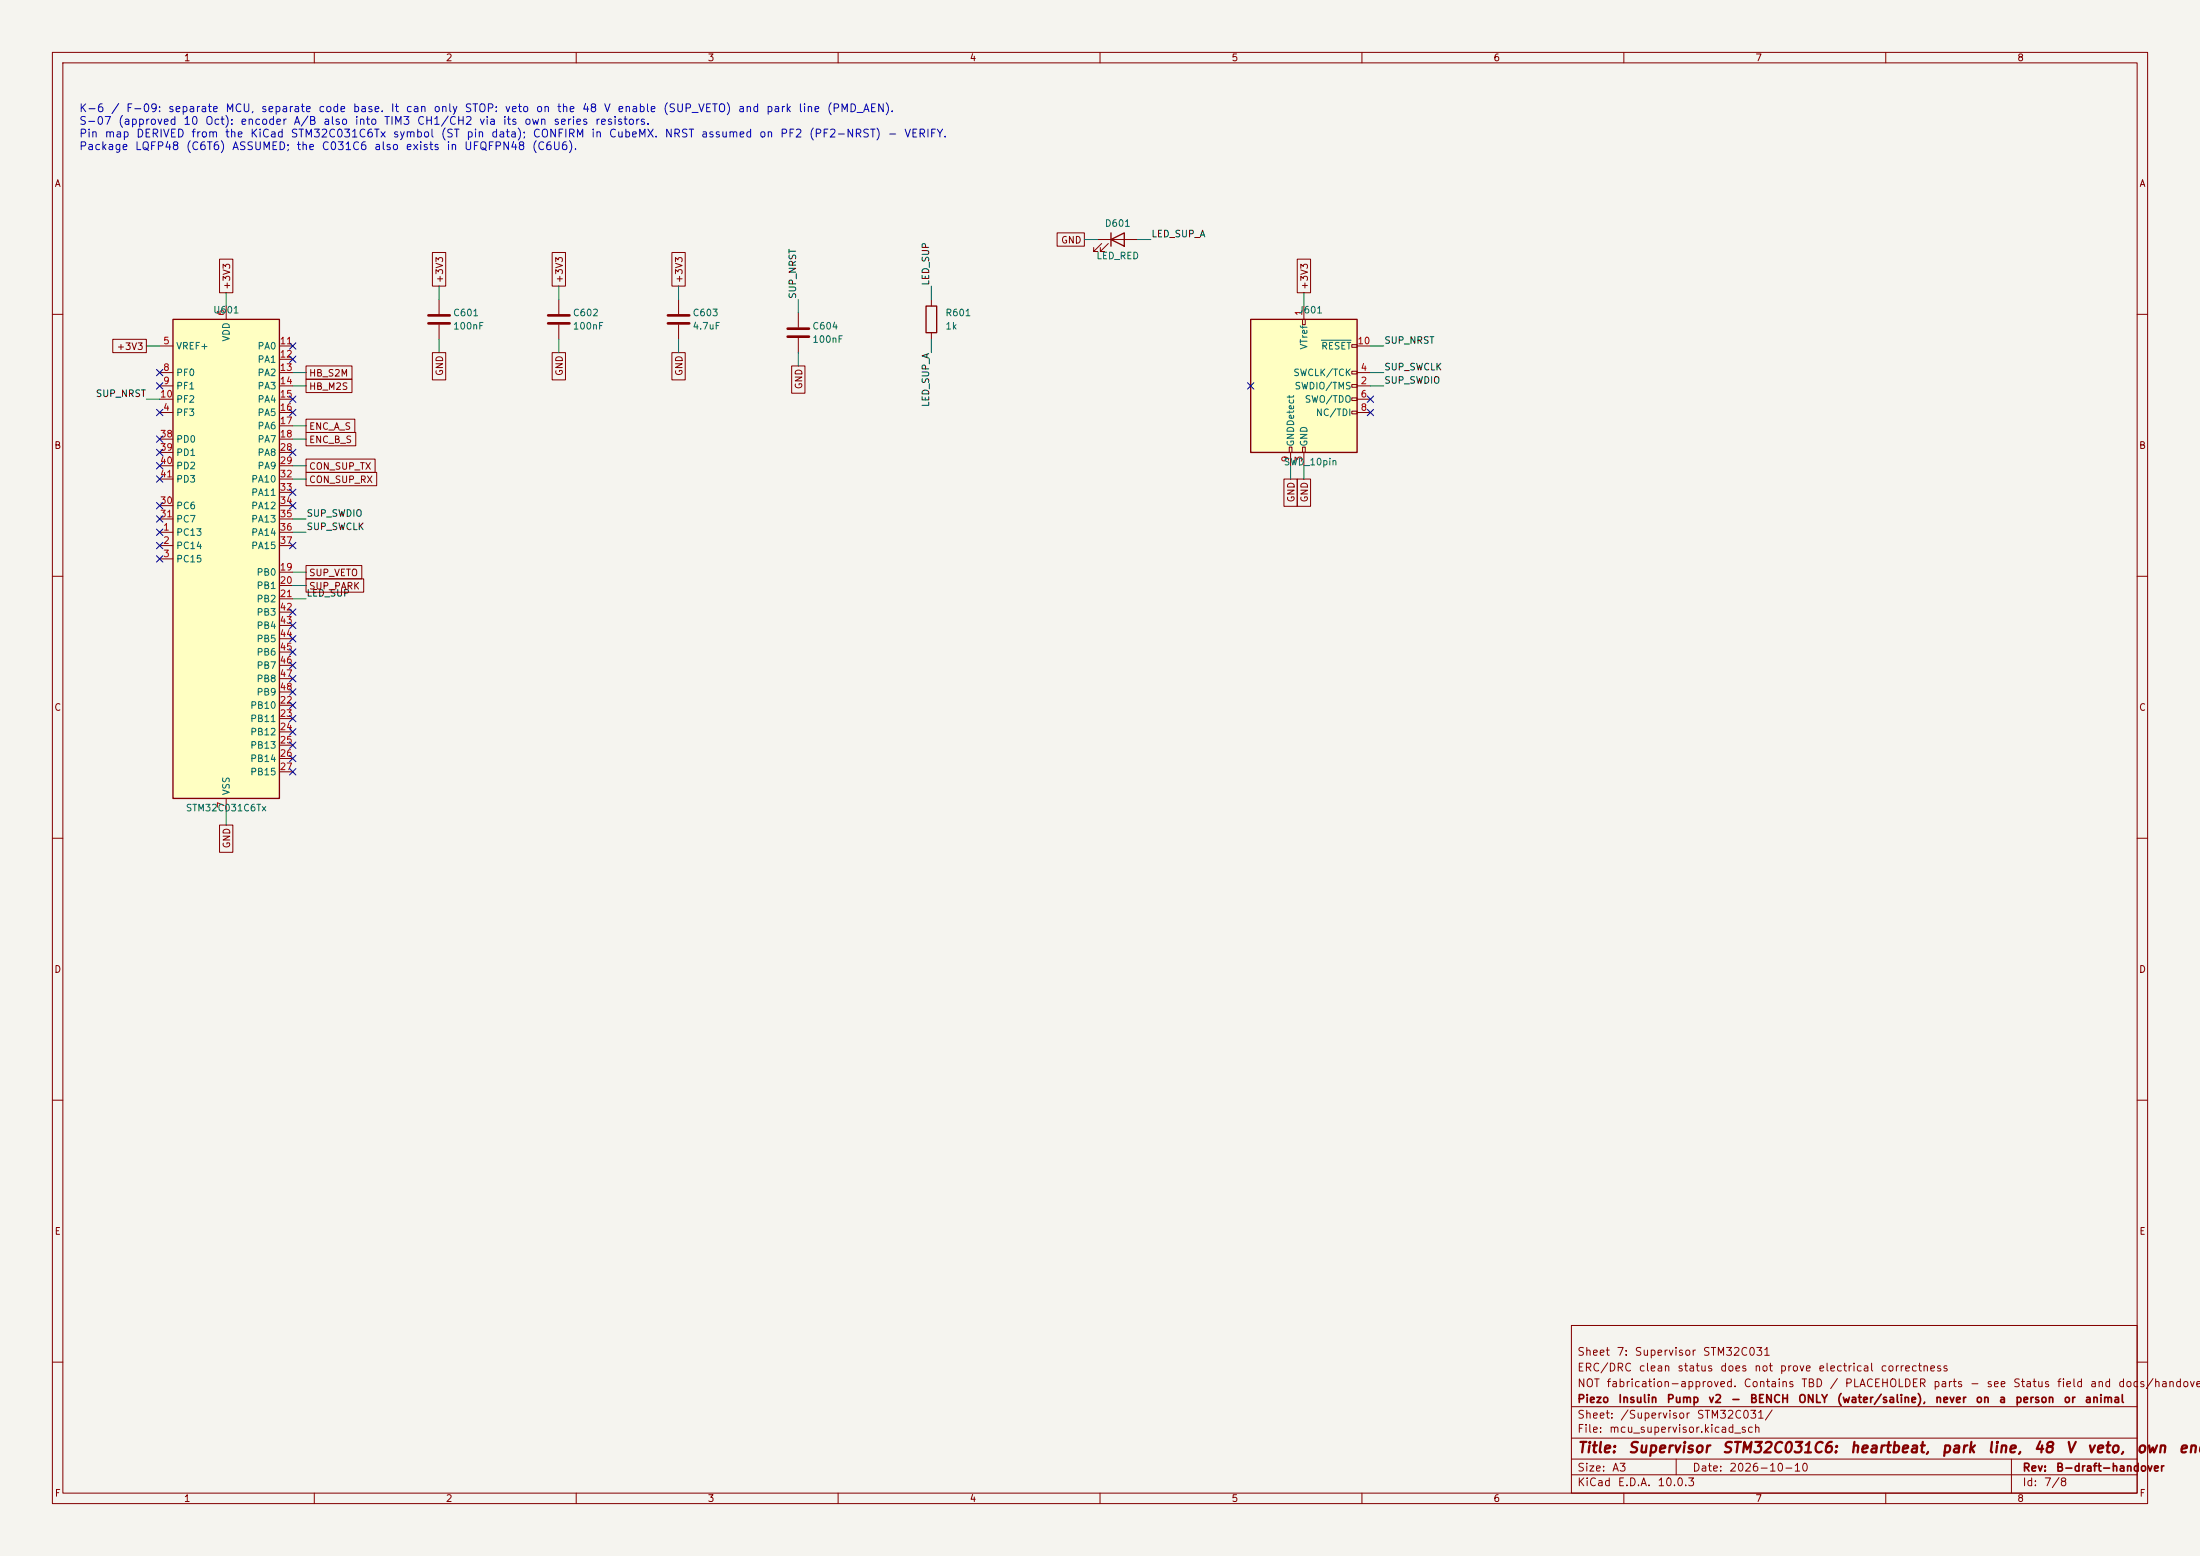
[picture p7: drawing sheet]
<svg xmlns="http://www.w3.org/2000/svg" width="420mm" height="297mm" viewBox="0 0 420 297" stroke-linecap="round" stroke-linejoin="round" font-family="sans-serif">
<path d="M0 0h420v297h-420z" fill="#f5f4ef" stroke="#f5f4ef" stroke-width=".19"/>
<g fill="none" stroke="#840000" stroke-width=".19">
<path d="M10 10h400v277h-400zM12 12h396v273h-396zM60 10v2M110 10v2M160 10v2M210 10v2M260 10v2M310 10v2M360 10v2M10 60h2M408 60h2M10 110h2"/>
<path d="M408 110h2M10 160h2M408 160h2M10 210h2M408 210h2M300 253h108v32h-108zM10 260h2M300 278.5h108M300 274.5h108M300 268.5h108M320 278.5v3M384 278.5v6.5"/>
<path d="M408 260h2M60 285v2M110 285v2M160 285v2M210 285v2M260 285v2M300 281.5h108M310 285v2M360 285v2"/>
</g>
<path d="M238.8 61h20.3v25.4h-20.3z" fill="#ffffc2"/>
<path d="M176.8 58.4h2v5.1h-2zM212.1 45.7l2.5-1.2v2.5zM212.1 44.5v2.5M238.8 61h20.3v25.4h-20.3z" fill="none" stroke="#840000" stroke-width=".25"/>
<g fill="none" stroke="#840000" stroke-width=".19">
<path d="M83.8 57.2v2.7M106.7 57.2v2.7M129.5 57.2v2.7M152.4 59.7v2.8M177.8 57.2v1.2M209.5 45.7h7.7M210.3 46.5l-1.5 1.5h.7h-.7v-.8M211.6 46.5l-1.5 1.5h.7h-.7v-.8M248.9 58.4v2.6M83.8 62v2.8M106.7 62v2.8M129.5 62v2.8"/>
<path d="M152.4 64.5v2.8M177.8 63.5v1.3M248.7 61h.5v1h-.5zM258.1 70.9h1v.5h-1zM258.1 65.8h1v.5h-1zM258.1 73.4h1v.5h-1zM258.1 75.9h1v.6h-1zM258.1 78.5h1v.5h-1zM259.1 73.7h2.5M259.1 71.1h2.5M259.1 76.2h2.5M259.1 78.7h2.5"/>
<path d="M259.1 66h2.5M246.1 85.3h.5v1.1h-.5zM246.4 86.4v2.5M248.7 85.3h.5v1.1h-.5zM248.9 86.4v2.5"/>
</g>
<path d="M252.2 64.9h5.7" fill="none" stroke="#006464" stroke-width=".19"/>
<path d="M81.8 60.2h4.1M81.8 61.7h4.1M104.6 60.2h4.1M104.6 61.7h4.1M127.5 60.2h4.1M127.5 61.7h4.1M150.4 62.7h4M150.4 64.3h4" fill="none" stroke="#840000" stroke-width=".51"/>
<path d="M33 61h20.3v91.4h-20.3z" fill="#ffffc2"/>
<path d="M33 61h20.3v91.4h-20.3z" fill="none" stroke="#840000" stroke-width=".25"/>
<g fill="none" stroke="#840000" stroke-width=".19">
<path d="M41.9 49.5h2.6v6.4h-2.6zM43.2 58.4v2.6M82.5 48.2h2.6v6.4h-2.6zM105.4 48.2h2.6v6.4h-2.6zM128.3 48.2h2.5v6.4h-2.5zM201.8 44.4h5.2v2.6h-5.2zM247.6 49.5h2.6v6.4h-2.6zM21.5 64.8h6.4v2.5h-6.4zM30.5 78.7h2.5M30.5 66h2.5M30.5 71.1h2.5M30.5 73.7h2.5"/>
<path d="M30.5 76.2h2.5M53.3 78.7h2.6M53.3 66h2.6M53.3 71.1h2.6M53.3 73.7h2.6M53.3 76.2h2.6M53.3 68.6h2.6M58.4 69.8h8.8v2.6h-8.8zM58.4 72.4h8.8v2.5h-8.8zM82.5 67.3h2.6v5.2h-2.6zM105.4 67.3h2.6v5.2h-2.6zM128.3 67.3h2.5v5.2h-2.5z"/>
<path d="M151.1 69.9h2.6v5.2h-2.6zM30.5 83.8h2.5M30.5 86.4h2.5M30.5 88.9h2.5M30.5 96.5h2.5M30.5 99.1h2.5M30.5 91.4h2.5M53.3 81.3h2.6M53.3 83.8h2.6M53.3 86.4h2.6M53.3 88.9h2.6M53.3 96.5h2.6"/>
<path d="M53.3 99.1h2.6M53.3 91.4h2.6M53.3 94h2.6M58.4 82.5h9.5v2.6h-9.5zM58.4 87.6h13.2v2.6h-13.2zM58.4 90.2h13.5v2.5h-13.5zM58.4 80h9.3v2.6h-9.3zM245.1 91.4h2.6v5.2h-2.6zM247.6 91.4h2.6v5.2h-2.6zM30.5 101.6h2.5M30.5 104.1h2.5M30.5 106.7h2.5"/>
<path d="M53.3 101.6h2.6M53.3 104.1h2.6M53.3 109.2h2.6M53.3 111.8h2.6M53.3 114.3h2.6M53.3 116.8h2.6M53.3 119.4h2.6M58.4 110.5h11v2.5h-11zM58.4 107.9h10.7v2.6h-10.7zM53.3 134.6h2.6M53.3 137.2h2.6M53.3 139.7h2.6"/>
<path d="M53.3 121.9h2.6M53.3 124.5h2.6M53.3 127h2.6M53.3 129.5h2.6M53.3 132.1h2.6M41.9 157.5h2.6v5.2h-2.6zM43.2 152.4v2.5M53.3 142.2h2.6M53.3 144.8h2.6M53.3 147.3h2.6"/>
</g>
<g fill="none" stroke="#009600" stroke-width=".19">
<path d="M43.2 55.9v2.5M83.8 54.6v2.6M106.7 54.6v2.6M129.5 54.6v2.6M152.4 57.2v2.5M177.8 54.6v2.6M207 45.7h2.5M217.2 45.7h2.5M248.9 55.9v2.5M27.9 66h2.6M27.9 76.2h2.6M55.9 71.1h2.5"/>
<path d="M55.9 73.7h2.5M83.8 64.8v2.5M106.7 64.8v2.5M129.5 64.8v2.5M152.4 67.3v2.6M177.8 64.8v2.5M261.6 66h2.6M261.6 71.1h2.6M261.6 73.7h2.6M55.9 81.3h2.5M55.9 83.8h2.5M55.9 88.9h2.5"/>
<path d="M55.9 91.4h2.5M55.9 99.1h2.5M246.4 88.9v2.5M248.9 88.9v2.5M55.9 101.6h2.5M55.9 111.8h2.5M55.9 114.3h2.5M55.9 109.2h2.5M43.2 154.9v2.6"/>
</g>
<g fill="none" stroke="#000084" stroke-width=".19">
<path d="M29.9 78.1l1.2 1.2M29.9 73.1l1.2 1.2M29.9 70.5l1.2 1.2M31.1 78.1l-1.2 1.2M31.1 73.1l-1.2 1.2M31.1 70.5l-1.2 1.2M55.3 65.4l1.2 1.2M55.3 68l1.2 1.2M55.3 78.1l1.2 1.2M55.3 75.6l1.2 1.2M56.5 65.4l-1.2 1.2M56.5 68l-1.2 1.2"/>
<path d="M56.5 78.1l-1.2 1.2M56.5 75.6l-1.2 1.2M238.2 73.1l1.2 1.2M239.4 73.1l-1.2 1.2M261 78.1l1.2 1.2M261 75.6l1.2 1.2M262.2 78.1l-1.2 1.2M262.2 75.6l-1.2 1.2M29.9 98.5l1.2 1.2M29.9 95.9l1.2 1.2M29.9 90.8l1.2 1.2M29.9 88.3l1.2 1.2"/>
<path d="M29.9 85.8l1.2 1.2M29.9 83.2l1.2 1.2M31.1 90.8l-1.2 1.2M31.1 98.5l-1.2 1.2M31.1 95.9l-1.2 1.2M31.1 88.3l-1.2 1.2M31.1 85.8l-1.2 1.2M31.1 83.2l-1.2 1.2M55.3 93.4l1.2 1.2M55.3 95.9l1.2 1.2M55.3 85.8l1.2 1.2M56.5 93.4l-1.2 1.2"/>
<path d="M56.5 95.9l-1.2 1.2M56.5 85.8l-1.2 1.2M29.9 106.1l1.2 1.2M29.9 103.5l1.2 1.2M29.9 101l1.2 1.2M31.1 106.1l-1.2 1.2M31.1 103.5l-1.2 1.2M31.1 101l-1.2 1.2M55.3 118.8l1.2 1.2M55.3 116.2l1.2 1.2M55.3 103.5l1.2 1.2M56.5 118.8l-1.2 1.2"/>
<path d="M56.5 116.2l-1.2 1.2M56.5 103.5l-1.2 1.2M55.3 131.5l1.2 1.2M55.3 139.1l1.2 1.2M55.3 134l1.2 1.2M55.3 136.6l1.2 1.2M55.3 121.3l1.2 1.2M55.3 123.9l1.2 1.2M55.3 126.4l1.2 1.2M55.3 128.9l1.2 1.2M56.5 131.5l-1.2 1.2M56.5 139.1l-1.2 1.2"/>
<path d="M56.5 134l-1.2 1.2M56.5 136.6l-1.2 1.2M56.5 121.3l-1.2 1.2M56.5 123.9l-1.2 1.2M56.5 126.4l-1.2 1.2M56.5 128.9l-1.2 1.2M55.3 146.7l1.2 1.2M55.3 141.6l1.2 1.2M55.3 144.2l1.2 1.2M56.5 146.7l-1.2 1.2M56.5 141.6l-1.2 1.2M56.5 144.2l-1.2 1.2"/>
</g>
<g font-size="2" fill="#840000">
<text x="301" y="277.8">Title:</text>
<text x="310.7" y="277.8">Supervisor</text>
<text x="328.6" y="277.8">STM32C031C6:</text>
<text x="353" y="277.8">heartbeat,</text>
<text x="370.5" y="277.8">park</text>
<text x="379.3" y="277.8">line,</text>
<text x="388.1" y="277.8">48</text>
<text x="394.2" y="277.8">V</text>
<text x="398.3" y="277.8">veto,</text>
<text x="407.7" y="277.8">own</text>
<text x="415.8" y="277.8">enc</text>
</g>
<g font-size="1.5" fill="#0000c2">
<text x="15" y="21.8">K-6</text>
<text x="21.1" y="21.8">/</text>
<text x="24" y="21.8">F-09:</text>
<text x="32" y="21.8">separate</text>
<text x="42.9" y="21.8">MCU,</text>
<text x="49.7" y="21.8">separate</text>
<text x="60.7" y="21.8">code</text>
<text x="67.2" y="21.8">base.</text>
<text x="74.5" y="21.8">It</text>
<text x="77.3" y="21.8">can</text>
<text x="82.6" y="21.8">only</text>
<text x="88.6" y="21.8">STOP:</text>
<text x="96.2" y="21.8">veto</text>
<text x="102.2" y="21.8">on</text>
<text x="106.2" y="21.8">the</text>
<text x="111" y="21.8">48</text>
<text x="115.2" y="21.8">V</text>
<text x="117.7" y="21.8">enable</text>
<text x="126.5" y="21.8">(SUP_VETO)</text>
<text x="140.8" y="21.8">and</text>
<text x="146.1" y="21.8">park</text>
<text x="152.3" y="21.8">line</text>
<text x="157.7" y="21.8">(PMD_AEN).</text>
<text x="15" y="24.2">S-07</text>
<text x="15" y="26.6">Pin</text>
<text x="15" y="29">Package</text>
<text x="19.9" y="26.6">map</text>
<text x="22.4" y="24.2">(approved</text>
<text x="25.7" y="29">LQFP48</text>
<text x="25.9" y="26.6">DERIVED</text>
<text x="34.9" y="24.2">10</text>
<text x="35.4" y="29">(C6T6)</text>
<text x="36.4" y="26.6">from</text>
<text x="39" y="24.2">Oct):</text>
<text x="42.8" y="26.6">the</text>
<text x="44.2" y="29">ASSUMED;</text>
<text x="45.8" y="24.2">encoder</text>
<text x="47.6" y="26.6">KiCad</text>
<text x="55.4" y="26.6">STM32C031C6Tx</text>
<text x="55.9" y="24.2">A/B</text>
<text x="56.5" y="29">the</text>
<text x="61.3" y="29">C031C6</text>
<text x="61.6" y="24.2">also</text>
<text x="67.6" y="24.2">into</text>
<text x="71.3" y="29">also</text>
<text x="73.2" y="24.2">TIM3</text>
<text x="74.9" y="26.6">symbol</text>
<text x="77.3" y="29">exists</text>
<text x="79.5" y="24.2">CH1/CH2</text>
<text x="84" y="26.6">(ST</text>
<text x="85.1" y="29">in</text>
<text x="88.5" y="29">UFQFPN48</text>
<text x="88.9" y="26.6">pin</text>
<text x="91.4" y="24.2">via</text>
<text x="93.6" y="26.6">data);</text>
<text x="95.9" y="24.2">its</text>
<text x="100" y="24.2">own</text>
<text x="101.4" y="29">(C6U6).</text>
<text x="101.6" y="26.6">CONFIRM</text>
<text x="105.5" y="24.2">series</text>
<text x="112.7" y="26.6">in</text>
<text x="113.5" y="24.2">resistors.</text>
<text x="116.1" y="26.6">CubeMX.</text>
<text x="126.8" y="26.6">NRST</text>
<text x="133.7" y="26.6">assumed</text>
<text x="144.8" y="26.6">on</text>
<text x="148.8" y="26.6">PF2</text>
<text x="154.3" y="26.6">(PF2-NRST)</text>
<text x="169.3" y="26.6">-</text>
<text x="172.5" y="26.6">VERIFY.</text>
</g>
<g font-size="1.5" fill="#840000">
<text x="301" y="262.1">ERC/DRC</text>
<text x="301" y="259.1">Sheet</text>
<text x="308.5" y="259.1">7:</text>
<text x="311.9" y="259.1">Supervisor</text>
<text x="312.7" y="262.1">clean</text>
<text x="320.1" y="262.1">status</text>
<text x="325" y="259.1">STM32C031</text>
<text x="328.2" y="262.1">does</text>
<text x="334.8" y="262.1">not</text>
<text x="339.6" y="262.1">prove</text>
<text x="347" y="262.1">electrical</text>
<text x="358.9" y="262.1">correctness</text>
<text x="301" y="268.1">Piezo</text>
<text x="301" y="265.1">NOT</text>
<text x="306.6" y="265.1">fabrication-approved.</text>
<text x="308.8" y="268.1">Insulin</text>
<text x="318" y="268.1">Pump</text>
<text x="326" y="268.1">v2</text>
<text x="330.3" y="268.1">-</text>
<text x="332.7" y="265.1">Contains</text>
<text x="333.9" y="268.1">BENCH</text>
<text x="343.2" y="268.1">ONLY</text>
<text x="343.7" y="265.1">TBD</text>
<text x="349.2" y="265.1">/</text>
<text x="350.5" y="268.1">(water/saline),</text>
<text x="352.1" y="265.1">PLACEHOLDER</text>
<text x="368.9" y="265.1">parts</text>
<text x="369.3" y="268.1">never</text>
<text x="375.9" y="265.1">-</text>
<text x="377" y="268.1">on</text>
<text x="379.1" y="265.1">see</text>
<text x="381.5" y="268.1">a</text>
<text x="384.2" y="265.1">Status</text>
<text x="384.6" y="268.1">person</text>
<text x="392.6" y="265.1">field</text>
<text x="393.8" y="268.1">or</text>
<text x="397.9" y="268.1">animal</text>
<text x="398.9" y="265.1">and</text>
<text x="404.2" y="265.1">docs/handover</text>
<text x="301" y="273.8">File:</text>
<text x="301" y="271.1">Sheet:</text>
<text x="307.1" y="273.8">mcu_supervisor.kicad_sch</text>
<text x="309.2" y="271.1">/Supervisor</text>
<text x="323.8" y="271.1">STM32C031/</text>
<text x="301" y="281.2">Size:</text>
<text x="307.6" y="281.2">A3</text>
<text x="323" y="281.2">Date:</text>
<text x="330" y="281.2">2026-10-10</text>
<text x="386" y="281.2">Rev:</text>
<text x="392.4" y="281.2">B-draft-handover</text>
<text x="301" y="284">KiCad</text>
<text x="308.7" y="284">E.D.A.</text>
<text x="316.3" y="284">10.0.3</text>
<text x="386" y="284">Id:</text>
<text x="390.1" y="284">7/8</text>
</g>
<g font-size="1.3" fill="#840000">
<text x="35" y="12">1</text>
<text x="85" y="12">2</text>
<text x="135" y="12">3</text>
<text x="185" y="12">4</text>
<text x="235" y="12">5</text>
<text x="285" y="12">6</text>
<text x="335" y="12">7</text>
<text x="385" y="12">8</text>
<text x="10.3" y="36">A</text>
<text x="408.3" y="36">A</text>
<text x="202.5" y="46.8">GND</text>
<text x="44.2" y="55.4" transform="rotate(-90 44.2 55.4)">+3V3</text>
<text x="84.9" y="54.1" transform="rotate(-90 84.9 54.1)">+3V3</text>
<text x="107.7" y="54.1" transform="rotate(-90 107.7 54.1)">+3V3</text>
<text x="130.6" y="54.1" transform="rotate(-90 130.6 54.1)">+3V3</text>
<text x="250" y="55.4" transform="rotate(-90 250 55.4)">+3V3</text>
<text x="22.2" y="67.1">+3V3</text>
<text x="84.9" y="71.9" transform="rotate(-90 84.9 71.9)">GND</text>
<text x="107.7" y="71.9" transform="rotate(-90 107.7 71.9)">GND</text>
<text x="130.6" y="71.9" transform="rotate(-90 130.6 71.9)">GND</text>
<text x="58.9" y="72.2">HB_S2M</text>
<text x="58.9" y="74.7">HB_M2S</text>
<text x="153.5" y="74.4" transform="rotate(-90 153.5 74.4)">GND</text>
<text x="58.9" y="82.3">ENC_A_S</text>
<text x="10.3" y="86">B</text>
<text x="58.9" y="84.9">ENC_B_S</text>
<text x="58.9" y="90">CON_SUP_TX</text>
<text x="408.2" y="86">B</text>
<text x="58.9" y="92.5">CON_SUP_RX</text>
<text x="247.4" y="96" transform="rotate(-90 247.4 96)">GND</text>
<text x="250" y="96" transform="rotate(-90 250 96)">GND</text>
<text x="58.9" y="112.8">SUP_PARK</text>
<text x="58.9" y="110.3">SUP_VETO</text>
<text x="10.3" y="136">C</text>
<text x="408.2" y="136">C</text>
<text x="44.2" y="162" transform="rotate(-90 44.2 162)">GND</text>
<text x="10.3" y="186">D</text>
<text x="408.2" y="186">D</text>
<text x="10.3" y="236">E</text>
<text x="408.3" y="236">E</text>
<text x="10.3" y="286">F</text>
<text x="35" y="287">1</text>
<text x="85" y="287">2</text>
<text x="135" y="287">3</text>
<text x="185" y="287">4</text>
<text x="235" y="287">5</text>
<text x="285" y="287">6</text>
<text x="335" y="287">7</text>
<text x="385" y="287">8</text>
<text x="408.3" y="286">F</text>
</g>
<g font-size="1.3" fill="#006464">
<text x="210.8" y="43.6">D601</text>
<text x="209.2" y="49.8">LED_RED</text>
<text x="40.6" y="60.1">U601</text>
<text x="44.2" y="65.3" transform="rotate(-90 44.2 65.3)">VDD</text>
<text x="86.4" y="60.7">C601</text>
<text x="86.4" y="63.2">100nF</text>
<text x="109.3" y="60.7">C602</text>
<text x="109.3" y="63.2">100nF</text>
<text x="132.1" y="60.7">C603</text>
<text x="132.1" y="63.2">4.7uF</text>
<text x="155" y="63.2">C604</text>
<text x="155" y="65.7">100nF</text>
<text x="180.4" y="60.7">R601</text>
<text x="180.4" y="63.2">1k</text>
<text x="247.8" y="60.1">J601</text>
<text x="33.5" y="67">VREF+</text>
<text x="49.1" y="67">PA0</text>
<text x="49.1" y="69.6">PA1</text>
<text x="249.9" y="66.8" transform="rotate(-90 249.9 66.8)">VTref</text>
<text x="252.1" y="67">RESET</text>
<text x="33.5" y="72.1">PF0</text>
<text x="33.5" y="74.6">PF1</text>
<text x="33.5" y="77.2">PF2</text>
<text x="49.1" y="72.1">PA2</text>
<text x="49.1" y="74.6">PA3</text>
<text x="49.1" y="77.2">PA4</text>
<text x="246.8" y="72.1">SWCLK/TCK</text>
<text x="247" y="74.6">SWDIO/TMS</text>
<text x="249" y="77.2">SWO/TDO</text>
<text x="33.5" y="79.7">PF3</text>
<text x="49.1" y="79.7">PA5</text>
<text x="49.1" y="82.3">PA6</text>
<text x="251.1" y="79.7">NC/TDI</text>
<text x="33.5" y="84.8">PD0</text>
<text x="33.5" y="87.3">PD1</text>
<text x="33.5" y="89.9">PD2</text>
<text x="49.1" y="84.8">PA7</text>
<text x="49.1" y="87.3">PA8</text>
<text x="49.1" y="89.9">PA9</text>
<text x="245" y="89.1">SWD_10pin</text>
<text x="247.4" y="85.3" transform="rotate(-90 247.4 85.3)">GNDDetect</text>
<text x="249.9" y="85.3" transform="rotate(-90 249.9 85.3)">GND</text>
<text x="33.5" y="92.4">PD3</text>
<text x="47.9" y="92.4">PA10</text>
<text x="47.9" y="95">PA11</text>
<text x="33.5" y="97.5">PC6</text>
<text x="33.5" y="100">PC7</text>
<text x="47.9" y="97.5">PA12</text>
<text x="47.9" y="100">PA13</text>
<text x="33.5" y="102.6">PC13</text>
<text x="33.5" y="105.1">PC14</text>
<text x="33.5" y="107.7">PC15</text>
<text x="47.9" y="102.6">PA14</text>
<text x="47.9" y="105.1">PA15</text>
<text x="48.9" y="110.2">PB0</text>
<text x="48.9" y="112.7">PB1</text>
<text x="48.9" y="115.3">PB2</text>
<text x="48.9" y="117.8">PB3</text>
<text x="48.9" y="120.4">PB4</text>
<text x="48.9" y="122.9">PB5</text>
<text x="48.9" y="125.4">PB6</text>
<text x="48.9" y="128">PB7</text>
<text x="48.9" y="130.5">PB8</text>
<text x="47.7" y="135.6">PB10</text>
<text x="48.9" y="133.1">PB9</text>
<text x="47.7" y="138.1">PB11</text>
<text x="47.7" y="140.7">PB12</text>
<text x="47.7" y="143.2">PB13</text>
<text x="47.7" y="145.8">PB14</text>
<text x="47.7" y="148.3">PB15</text>
<text x="35.4" y="155.2">STM32C031C6Tx</text>
<text x="44.2" y="151.9" transform="rotate(-90 44.2 151.9)">VSS</text>
</g>
<g font-size="1.3" fill="#0f0f0f">
<text x="219.7" y="45.6">LED_SUP_A</text>
<text x="152.3" y="57.2" transform="rotate(-90 152.3 57.2)">SUP_NRST</text>
<text x="177.7" y="54.6" transform="rotate(-90 177.7 54.6)">LED_SUP</text>
<text x="264.2" y="65.9">SUP_NRST</text>
<text x="264.2" y="71">SUP_SWCLK</text>
<text x="18.2" y="76.1">SUP_NRST</text>
<text x="177.7" y="77.8" transform="rotate(-90 177.7 77.8)">LED_SUP_A</text>
<text x="264.2" y="73.5">SUP_SWDIO</text>
<text x="58.4" y="98.9">SUP_SWDIO</text>
<text x="58.4" y="101.5">SUP_SWCLK</text>
<text x="58.4" y="114.2">LED_SUP</text>
</g>
<g font-size="1.3" fill="#a90000">
<text x="43.2" y="60.4" transform="rotate(-90 43.2 60.4)">6</text>
<text x="248.9" y="60.4" transform="rotate(-90 248.9 60.4)">1</text>
<text x="31" y="66">5</text>
<text x="31" y="71.1">8</text>
<text x="53.3" y="66">11</text>
<text x="53.3" y="68.6">12</text>
<text x="53.3" y="71.1">13</text>
<text x="259" y="66">10</text>
<text x="259.6" y="71.1">4</text>
<text x="30.4" y="76.2">10</text>
<text x="31" y="73.6">9</text>
<text x="53.3" y="73.6">14</text>
<text x="53.3" y="76.2">15</text>
<text x="259.6" y="73.6">2</text>
<text x="259.6" y="76.2">6</text>
<text x="30.4" y="83.8">38</text>
<text x="31" y="78.7">4</text>
<text x="53.3" y="78.7">16</text>
<text x="53.3" y="81.3">17</text>
<text x="53.3" y="83.8">18</text>
<text x="259.6" y="78.7">8</text>
<text x="30.4" y="86.3">39</text>
<text x="30.4" y="88.9">40</text>
<text x="53.3" y="86.3">28</text>
<text x="53.3" y="88.9">29</text>
<text x="246.4" y="88.3" transform="rotate(-90 246.4 88.3)">9</text>
<text x="248.9" y="88.3" transform="rotate(-90 248.9 88.3)">3</text>
<text x="30.4" y="91.4">41</text>
<text x="53.3" y="91.4">32</text>
<text x="53.3" y="94">33</text>
<text x="30.4" y="96.5">30</text>
<text x="30.4" y="99">31</text>
<text x="31" y="101.6">1</text>
<text x="53.3" y="96.5">34</text>
<text x="53.3" y="99">35</text>
<text x="53.3" y="101.6">36</text>
<text x="31" y="104.1">2</text>
<text x="31" y="106.7">3</text>
<text x="53.3" y="104.1">37</text>
<text x="53.3" y="109.2">19</text>
<text x="53.3" y="111.7">20</text>
<text x="53.3" y="114.3">21</text>
<text x="53.3" y="116.8">42</text>
<text x="53.3" y="119.4">43</text>
<text x="53.3" y="121.9">44</text>
<text x="53.3" y="124.4">45</text>
<text x="53.3" y="127">46</text>
<text x="53.3" y="129.5">47</text>
<text x="53.3" y="134.6">22</text>
<text x="53.3" y="137.1">23</text>
<text x="53.3" y="132.1">48</text>
<text x="53.3" y="139.7">24</text>
<text x="53.3" y="142.2">25</text>
<text x="53.3" y="144.8">26</text>
<text x="53.3" y="147.3">27</text>
<text x="43.2" y="154.4" transform="rotate(-90 43.2 154.4)">7</text>
</g>
</svg>
